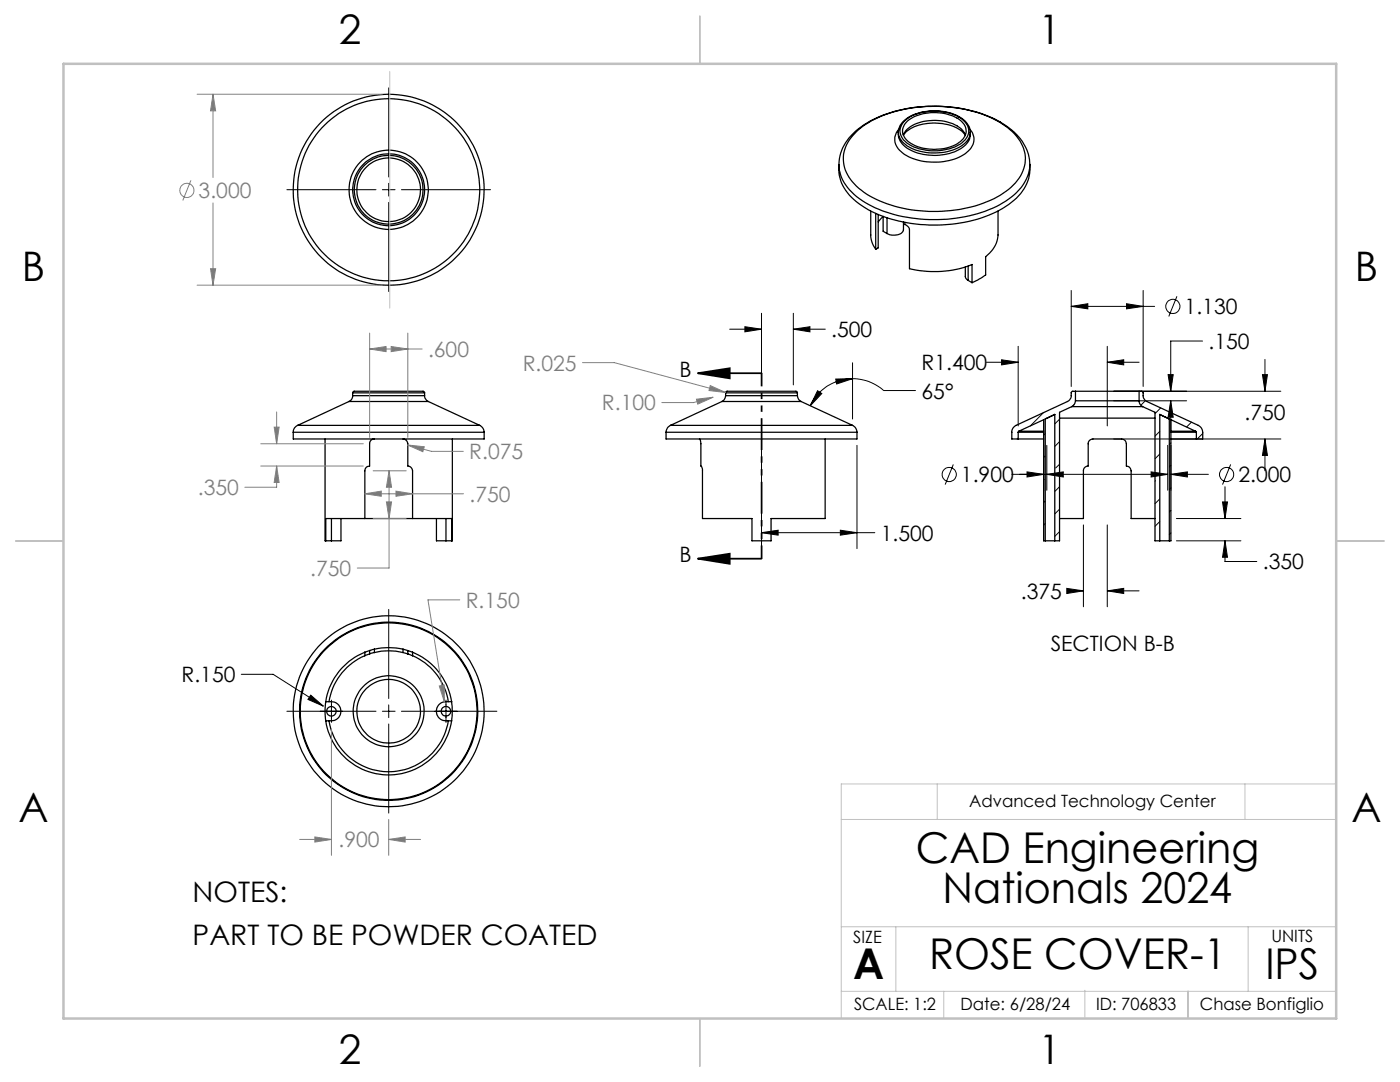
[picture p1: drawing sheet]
<svg xmlns="http://www.w3.org/2000/svg" width="279mm" height="216mm" viewBox="0 0 279 216" stroke-linecap="round" stroke-linejoin="round" font-family="sans-serif">
<g fill="none" stroke="#000" stroke-width=".25">
<path d="M167.4 32.8a8.2 8.2 0 0 0 3.6 6.4 26.2 26.2 0 0 0 17.1 4.6 24.3 24.3 0 0 0 14.3-4.9 8.5 8.5 0 0 0 3.1-6.1M171.1 26.1a22.7 22.7 0 0 1 13.8-4.9 26 26 0 0 1 15.6 3.8 8 8 0 0 1 4.1 7.6 9.8 9.8 0 0 1-5.6 6.7 28.4 28.4 0 0 1-26-.5 9 9 0 0 1-4.7-7 7.5 7.5 0 0 1 2.8-5.7zM179.3 26.4a4 4 0 0 0 2.9 3.3 10.6 10.6 0 0 0 10.5-1.3l.8-1.1 .1-.9M179.4 25.8a3.1 3.1 0 0 0 .7 4.7 11.9 11.9 0 0 0 12.6 .2 3.1 3.1 0 0 0 1-4.8l-.1-.1M180.3 26.9a5.4 5.4 0 0 1 4.4-2.7 8.5 8.5 0 0 1 7.5 1.9l.5 .8M180.3 27a6.7 6.7 0 0 1 5.4-2.4 8.1 8.1 0 0 1 6.8 2.1l.1 .3M180.3 24.3a9.4 9.4 0 0 1 8.3-1.9 5.6 5.6 0 0 1 4.7 3.1 3.1 3.1 0 0 1-2 3.4 10.4 10.4 0 0 1-10.4-.4 2.69 2.69 0 0 1-.6-4.2zM180.4 24.1a10.4 10.4 0 0 1 9.6-1.5 5 5 0 0 1 3.6 3.3 3.5 3.5 0 0 1-2.3 4 10.7 10.7 0 0 1-10.9-.9 3.3 3.3 0 0 1 0-4.9zM181.1 24.2a9.3 9.3 0 0 1 10.8 0 2.49 2.49 0 0 1-.5 4.2 9.4 9.4 0 0 1-10.2-.2 2.51 2.51 0 0 1-.1-4zM205.5 32.8a9.9 9.9 0 0 0-5.2-8 28 28 0 0 0-20.1-3 18 18 0 0 0-11.1 6.2 8.1 8.1 0 0 0-1.7 4.8M205.5 32.8a8.7 8.7 0 0 1-4.2 8 28.1 28.1 0 0 1-20.3 3.7 20.6 20.6 0 0 1-11.5-5.5 7.7 7.7 0 0 1-2.1-6.2M173.8 42.1v5.2l.3 1.2 .7 1.2"/>
<path d="M174.8 42.6v7.1M175.3 44.3l.9-1.1v2.9l.8 .5M175.3 42.8v6.7l-.5 .2M177 43.5v3.1M180.3 44.3v1.5a1.85 1.85 0 0 1-2.3 1.1l-1-.3M180.6 44.4v.4l.2 .1a1.13 1.13 0 0 1 .7 1v7.7a20.8 20.8 0 0 0 12.5-.8v3.6M192.7 53.3v2.1l.5 .6M193.2 56l.8 .4M193.2 53.1v2.9M199.2 42.1v4.8a5.7 5.7 0 0 1-2.5 4.3v3.7l-1.6 1-1.1 .5M70.4 79a1.23 1.23 0 0 1-.8 1.1M70.4 78.4l.2-.3h13.9l.2 .3"/>
<path d="M70.4 79h14.3M70.4 78.4h14.3M70.4 78.4v.6M84.7 79a1.4 1.4 0 0 0 .8 1.1M84.7 78.4v.6M144.8 79a1.4 1.4 0 0 1-.7 1.1M144.8 78.4l.3-.3h13.8l.2 .3M144.8 79h14.3M144.8 78.4h14.3M144.8 78.4v.6M159.1 79a1.4 1.4 0 0 0 .8 1.1M159.1 78.4v.6"/>
<path d="M214.6 78.1h-.7l-.1 .2v.7a1.4 1.4 0 0 1-.8 1.1l-10.2 4.8a1.45 1.45 0 0 0-.9 1.4v1.3h1.3M214.6 80a1.4 1.4 0 0 1-.7 1.1M214.6 80h12.7M214.6 78.1h12.7M214.6 78.1v1.9M227.3 80a1.28 1.28 0 0 0 .7 1.1M227.3 78.1h.7l.1 .2v.7a1.4 1.4 0 0 0 .8 1.1l10.2 4.8a1.57 1.57 0 0 1 .9 1.4v1.3h-1.2M227.3 78.1v1.9M58.5 86.3v1.3h38.1v-1.3M58.5 86.3h38.1M59.4 84.9a1.41 1.41 0 0 0-.9 1.4M59.4 84.9h36.3"/>
<path d="M64.9 87.6v20.3h.1M69.6 80.1h15.9M69.6 80.1l-10.2 4.8M74.7 87.6a.9 .9 0 0 0-.9 .9v4.5a.9 .9 0 0 0-1 .9v9.6M80.4 87.6a.99 .99 0 0 1 1 .9v4.5a.99 .99 0 0 1 .9 .9v9.6M85.5 80.1l10.2 4.8M90.3 87.6v20.3h-.2M95.7 84.9a1.57 1.57 0 0 1 .9 1.4M132.9 86.3v1.3h38.1v-1.3M132.9 86.3h38.1M133.8 84.9a1.57 1.57 0 0 0-.9 1.4M133.8 84.9h36.3"/>
<path d="M139.6 87.6l.3 .9v4.5l.3 .6v9.9h9.9v4.4h3.8v-4.4h10.8v-15.9M144.1 80.1h15.8M144.1 80.1l-10.3 4.8M159.9 80.1l10.2 4.8M170.1 84.9a1.57 1.57 0 0 1 .9 1.4M203.2 87.6h5.1M203.2 86.3h5.1M203.2 86.3v1.3M203.3 86l-.1 .3M203.3 86h5M203.3 86l5-2.3v24.2h.3M208.6 83.6v24.3"/>
<path d="M210.5 82.7l-1.9 .9M210.5 82.7v25.2M211.5 83.4h19M213.9 81.1h14.1M213.9 81.1l-2.4 1.2v25.6h-1M228 81.1l2.5 1.2v25.6h1M231.5 82.7l1.9 .9M231.5 82.7v25.2M233.4 83.6v24.3M233.7 87.6h5.1M233.7 86h4.9M233.7 86.3h5.1"/>
<path d="M238.6 86l.2 .3M238.6 86l-4.9-2.3v24.2h-.3M238.8 86.3v1.3M65 107.9h1.1M66.1 103.5v4.4M68.1 103.5v4.4h-2M72.8 103.5h-7.8v4.4M72.8 103.5h9.5M82.3 103.5h7.8v4.4M87.1 103.5v4.4h1.9M89 107.9h1.1M89 103.5v4.4"/>
<path d="M208.6 107.9h1.9M211.5 103.5h4.7v-9.6a.94 .94 0 0 1 1-.9v-4.5a.94 .94 0 0 1 .9-.9h4.3a3.1 3.1 0 0 1 2 .2l.4 .7v4.5a.95 .95 0 0 1 .9 .9v9.6h4.8M231.5 107.9h1.9M72.8 130.8a12 12 0 0 0-7.1 9.2M72.8 130.1a12.7 12.7 0 0 0-7.8 9.9M72.8 130.1v.7M73.8 130.5l-1 .3M73.8 129.8l-1 .3M73.8 129.8v.7M74.7 130.2l-.9 .3M74.7 129.5l-.9 .3M74.7 130.2a11.7 11.7 0 0 1 5.7 0"/>
<path d="M74.7 129.5a13 13 0 0 1 5.7 0M74.7 129.5v.7M80.4 130.2l1 .3M80.4 129.5l1 .3M80.4 129.5v.7M81.4 130.5l.9 .3M81.4 129.8l.9 .3M81.4 129.8v.7M82.3 130.8a12 12 0 0 1 7.2 9.2M82.3 130.1a12.9 12.9 0 0 1 7.8 9.9M82.3 130.1v.7M65 140h1.1a1.91 1.91 0 0 1 1.9 1.9 1.91 1.91 0 0 1-1.9 1.9h-1.1"/>
<path d="M65 140l-.1 1.4 .1 2.4M65 143.8a12.7 12.7 0 0 0 12.6 10.8 12.7 12.7 0 0 0 12.5-10.8M65.7 143.8a12.1 12.1 0 0 0 11.9 10.2 12.1 12.1 0 0 0 11.9-10.2M90.1 140h-1.1a1.91 1.91 0 0 0-1.9 1.9 1.91 1.91 0 0 0 1.9 1.9h1.1M90.1 140l.2 1.9-.2 1.9"/>
<circle cx="77.5" cy="37.9" r="6.9"/>
<circle cx="77.5" cy="37.9" r="18.2"/>
<circle cx="77.6" cy="37.9" r="7.2"/>
<circle cx="77.6" cy="37.9" r="7.9"/>
<circle cx="77.6" cy="37.9" r="6.4"/>
<circle cx="77.6" cy="37.9" r="19.1"/>
<circle cx="66.1" cy="141.9" r=".95"/>
<circle cx="77.6" cy="141.9" r="17.6"/>
<circle cx="77.6" cy="141.9" r="17.8"/>
<circle cx="77.6" cy="141.9" r="6.3"/>
<circle cx="77.6" cy="141.9" r="19.1"/>
<circle cx="77.6" cy="141.9" r="7.1"/>
<circle cx="89" cy="141.9" r=".96"/>
</g>
<g fill="none" stroke="#000" stroke-width=".2">
<path d="M77.6 17.5v17.8M57.3 37.9h17.7M76.3 37.9h2.5M77.6 36.6v2.5M80.1 37.9h17.8M77.6 40.4v17.8M213.8 58v19.1M228.1 58v19.1M234.9 59.1l-1.6 4M145.6 65.7h6.4M148.7 65.2l3.3 .5-3.3 .5zM152 62.5v14.3"/>
<path d="M158.3 65.7l3.3-.5v1zM158.3 62.5v14.3M158.3 65.7h6.4M163.2 78l.8 .5-2.3 2.5zM166.8 75.6h3.3l-3.1 1zM170.1 75.6a9.2 9.2 0 0 0-8.4 5.4M170.1 75.6a9.1 9.1 0 0 1 6.3 2.3h6.3M170.1 72.4v11.2M196.8 72.3h6.4M199.9 71.8l3.3 .5-3.3 .5zM203.2 69.1v15.9M213.8 61.1l3.3-.5v1z"/>
<path d="M213.8 61.1h16.6M221 72.3l3.3-.5v1zM221 69.1v15.9M221 72.3h6.3M222.2 78.1h33.4M222.2 80h14.6M224.8 60.6l3.3 .5-3.3 .5zM228.6 79.9l-.9 1M233.1 74.8h1l-.5 3.3zM233.6 80v6.3M233.6 80l.5 3.3h-1zM240 68.1h-6.4v10"/>
<path d="M252 74.8h.9l-.5 3.3zM252.4 71.7v6.4M152 88.9v20.6M171 88.9v20.6M190.3 92.7l-1.7 4M201.9 94.7h31.1M203.2 87.4l-.2 .2M205 94.2l3.3 .5-3.3 .5zM208.2 82.3l-2.6 2.7M208.3 88.9v8.9M208.4 95.7l-.1 .1M208.6 86.5l-.3 .3"/>
<path d="M208.6 91l-.3 .3M208.6 100l-.3 .3M208.9 94.7l3.3-.5v1zM208.9 88.9v8.9M211.5 83.6l-1 1M211.5 88.1l-1 1M211.5 92.6l-.8 .8M211.5 97.1l-1 1M214.4 80.7l-.3 .3M222.2 87.6h33.4M229.7 94.2l3.3 .5-3.3 .5zM230.6 95.9l-.1 .1"/>
<path d="M231.5 86.1l-1 .9M231.5 90.6l-1 .9M231.5 99.6l-1 .9M231.6 81.4l-1.1 1.2M233 88.9v8.9M233.7 94.7l3.3-.5v1zM233.7 94.7h7.5M233.7 88.9v8.9M233.7 88.4l-.3 .3M233.7 92.9l-.3 .3M233.7 97.3l-.3 .3M237.8 84.2l-1 1"/>
<path d="M240 86.5l-1.1 1.1M244.5 97.1v6.4M245.6 92.7l-1.6 4M252.4 87.6l.5 3.3h-.9zM252.4 87.6v6.3M152 106.3l3.3-.5v1zM152 106.3h22.6M167.7 105.8l3.3 .5-3.3 .5zM208.6 104.5l-.3 .3M211.5 106.1l-1 .9M211.5 101.6l-1 1M212.9 117.4l3.3 .5-3.3 .5z"/>
<path d="M213.1 117.9h3.1M216.2 104.7v16.4M221 117.9l3.3-.5v1zM221 104.7v16.4M221 117.9h6.3M231.5 104.1l-1 .9M233.7 101.8l-.3 .4M233.7 106.3l-.3 .3M234.8 103.5h12.8M234.8 107.9h12.8M244 100.2h1l-.5 3.3zM244.5 107.9l.5 3.3h-1z"/>
<path d="M244.5 107.9v4.1h6.3M48.2 134.5h6.3l10 6.4M62 138.7l2.5 2.2-3-1.3zM66.1 139.7v4.4M77.6 121.6v17.8M89 139.7v4.4M57.3 141.9h17.7M76.3 141.9h2.5M77.6 140.7v2.5M77.6 144.5v17.7M80.1 141.9h19.1"/>
<circle cx="234.1" cy="61.1" r="1.41"/>
<circle cx="189.4" cy="94.7" r="1.42"/>
<circle cx="244.8" cy="94.7" r="1.42"/>
</g>
<g fill="none" stroke="#808080" stroke-width=".2">
<path d="M39.3 18.8h37M42.5 18.8l.5 3.3h-1zM42.5 18.8v16.6M38.1 36l-1.6 4M39.3 56.9h37M42 53.6h1l-.5 3.3zM42.5 40.5v16.4M73.8 69.6l3.2-.5v1.1zM73.8 66.5v20.8M73.8 69.6h10.4M78.1 69.1l3.3 .5-3.3 .6zM81.4 66.5v20.8"/>
<path d="M116.2 72.4h6.4l22.2 5.9M139 79.7l3.3-.4-3.1 1.3zM141.7 76.9l3.1 1.4-3.3-.4zM142.3 79.3l-3.9 1h-6.3M52 88.5h20.5M52 93h20.5M54.7 85.2h1l-.5 3.3zM55.2 93l.5 3.3h-1zM55.2 93v4.2h-6.3M55.2 82.2v6.3M72.8 98.5l3.3-.5v1zM72.8 98.5h19.7"/>
<path d="M74.5 93.9h6.6M77.6 93.9l.5 3.3h-1zM77.6 93.9v19.4h-6.3M79 98l3.3 .5-3.3 .5zM81.4 88.8l3.3 .3-.3 1zM81.4 88.8l4.7 1.3h6.4M74.5 103.5h6.6M77.1 100.2h1l-.5 3.3zM91.8 119.7h-6.4l3.3 20.4M87.7 136.9l1-.2v3.4zM66.1 145.4v25.3M59.8 167.5h6.3"/>
<path d="M62.8 167l3.3 .5-3.3 .5zM77.6 167.5l3.3-.5v1zM77.6 163.5v7.2M77.6 167.5h6.3"/>
<circle cx="37.3" cy="38" r="1.41"/>
</g>
<path d="M139.3 74.5l6.3-1v2zM139.3 74.5h12.7M139.3 111.5l6.3-1v2zM139.3 111.5h12.7" fill="none" stroke="#000" stroke-width=".35"/>
<path d="M152 74.5v37" fill="none" stroke="#000" stroke-width=".35" stroke-dasharray="6.3 1.3 1.3 1.3 1.3 1.3" stroke-dashoffset="3.7" stroke-linecap="butt"/>
<g fill="none" stroke="#c0c0c0" stroke-width=".2">
<path d="M77.8 14.3v47.2M187 156.4v7.1M248.5 156.4v7.1M266.7 156.4h-98.8v46.8M167.9 163.5h98.8M167.9 197.8h98.8M167.9 184.9h98.8M178.8 184.9v12.9M188.3 197.8v5.4M216.5 197.6v5.4M237 197.8v5.4M237.1 197.7v5.5"/>
<path d="M249.1 184.9v12.9"/>
</g>
<path d="M139.7 3.2v9.5M3.1 107.9h9.6M266.7 107.9h9.5M139.7 203.2v9.6" fill="none" stroke="#c0c0c0" stroke-width=".25"/>
<path d="M12.7 12.7h254v190.5h-254z" fill="none" stroke="#c0c0c0" stroke-width=".5"/>
<g fill="#000">
<path d="M139.3 74.5l6.3-1v2zM139.3 111.5l6.3-1v2z"/>
<path d="M148.7 65.2l3.3 .5-3.3 .5zM158.3 65.7l3.3-.5v1zM152 106.3l3.3-.5v1zM167.7 105.8l3.3 .5-3.3 .5zM163.2 78l-1.5 3 2.3-2.5zM166.8 75.6l.2 1 3.1-1zM233.1 74.8h1l-.5 3.3zM233.6 80l.5 3.3h-1zM252.4 87.6l.5 3.3h-.9zM252 74.8h.9l-.5 3.3zM221 72.3l3.3-.5v1zM199.9 71.8l3.3 .5-3.3 .5zM224.8 60.6l3.3 .5-3.3 .5zM213.8 61.1l3.3-.5v1zM208.9 94.7l3.3-.5v1zM229.7 94.2l3.3 .5-3.3 .5zM205 94.2l3.3 .5-3.3 .5zM233.7 94.7l3.3-.5v1zM221 117.9l3.3-.5v1zM212.9 117.4l3.3 .5-3.3 .5zM244 100.2h1l-.5 3.3zM244.5 107.9l.5 3.3h-1zM62 138.7l-.5 .9 3 1.3z"/>
</g>
<path d="M81.4 88.8l3 1.3 .3-1zM77.1 100.2h1l-.5 3.3zM77.6 93.9l.5 3.3h-1zM54.7 85.2h1l-.5 3.3zM55.2 93l.5 3.3h-1zM73.8 69.6l3.2-.5v1.1zM78.1 69.1l3.3 .5-3.3 .6zM72.8 98.5l3.3-.5v1zM79 98l3.3 .5-3.3 .5zM42.5 18.8l.5 3.3h-1zM42 53.6h1l-.5 3.3zM139 79.7l.2 .9 3.1-1.3zM141.7 76.9l-.2 1 3.3 .4zM62.8 167l3.3 .5-3.3 .5zM77.6 167.5l3.3-.5v1zM87.7 136.9l1 3.2v-3.4z" fill="#808080"/>
<g font-size="8.5">
<text x="182.7" y="172.1">CAD Engineering</text>
<text x="188.1" y="180.2">Nationals 2024</text>
<text x="170.3" y="195.4">A</text>
<text x="185.4" y="193.4">ROSE COVER-1</text>
<text x="252.5" y="195.4">IPS</text>
</g>
<g font-size="8.1">
<text x="67.6" y="8.9">2</text>
<text x="207.3" y="8.9">1</text>
<text x="4.4" y="56.2">B</text>
<text x="270.4" y="56.2">B</text>
<text x="3.7" y="164.1">A</text>
<text x="269.7" y="164.1">A</text>
<text x="67.6" y="212.4">2</text>
<text x="207.3" y="212.4">1</text>
</g>
<g font-size="5.6">
<text x="38.4" y="180">NOTES:</text>
<text x="38.4" y="188.6">PART TO BE POWDER COATED</text>
</g>
<g font-size="4.2" fill="#808080">
<text x="39.6" y="39.5">3.000</text>
<text x="85.4" y="71.2">.600</text>
<text x="104.3" y="73.9">R.025</text>
<text x="120.1" y="81.9">R.100</text>
<text x="93.7" y="91.7">R.075</text>
<text x="39.5" y="98.8">.350</text>
<text x="93.7" y="100.1">.750</text>
<text x="61.9" y="114.9">.750</text>
<text x="93" y="121.3">R.150</text>
<text x="67.6" y="169.1">.900</text>
</g>
<g font-size="4.2">
<text x="236.4" y="62.7">1.130</text>
<text x="165.9" y="67.3">.500</text>
<text x="241.2" y="69.6">.150</text>
<text x="135.6" y="75.2">B</text>
<text x="183.9" y="73.9">R1.400</text>
<text x="183.9" y="79.5">65°</text>
<text x="248.4" y="83.7">.750</text>
<text x="191.8" y="96.2">1.900</text>
<text x="247.1" y="96.2">2.000</text>
<text x="175.8" y="107.9">1.500</text>
<text x="135.6" y="112.2">B</text>
<text x="252" y="113.6">.350</text>
<text x="203.7" y="119.5">.375</text>
<text x="209.7" y="129.9">SECTION B-B</text>
<text x="36.2" y="136.1">R.150</text>
</g>
<g font-size="3.4">
<text x="193.4" y="161">Advanced Technology Center</text>
<text x="170.3" y="188.1">SIZE</text>
<text x="253.7" y="188">UNITS</text>
<text x="170.4" y="201.5">SCALE: 1:2</text>
<text x="191.7" y="201.5">Date: 6/28/24</text>
<text x="218.7" y="201.5">ID: 706833</text>
<text x="239.5" y="201.5">Chase Bonfiglio</text>
</g>
</svg>
